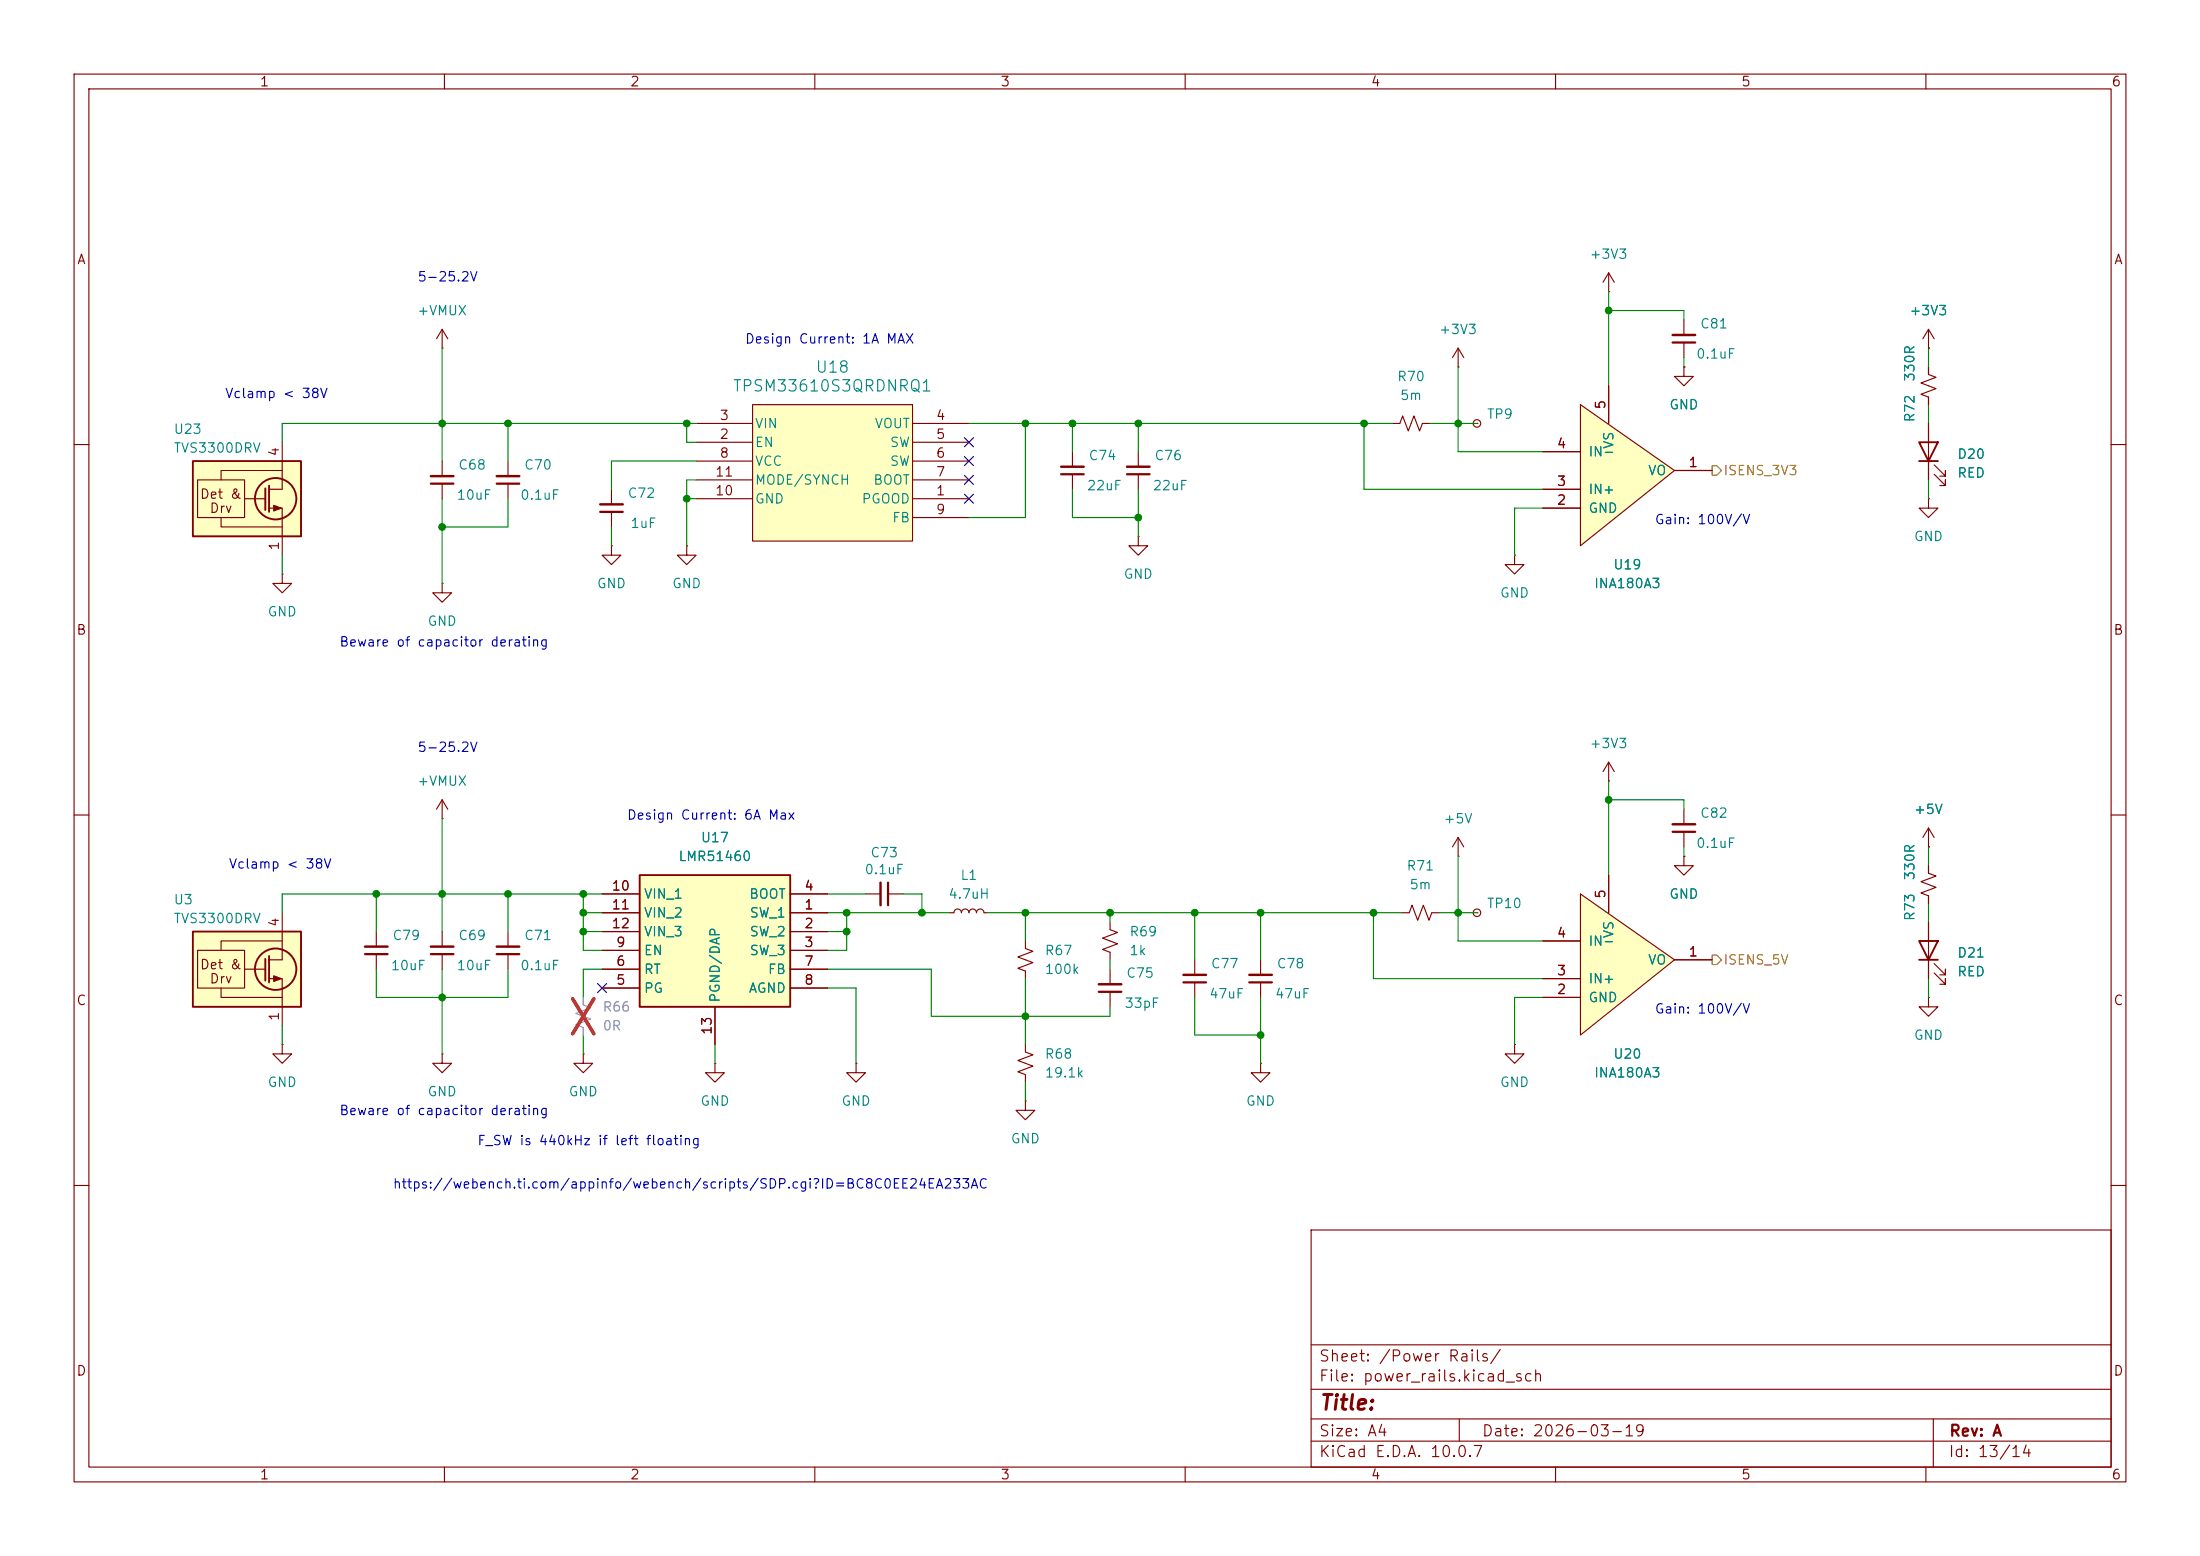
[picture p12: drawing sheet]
<svg xmlns="http://www.w3.org/2000/svg" width="297mm" height="210mm" viewBox="0 0 297 210" stroke-linecap="round" stroke-linejoin="round" font-family="sans-serif">
<g fill="none" stroke="#840000" stroke-width=".15">
<path d="M10 10h277v190h-277zM12 12h273v186h-273zM60 10v2M110 10v2M160 10v2M210 10v2M260 10v2M10 60h2M153.7 72.4v1.3h1.2l-1.2 1.2-1.3-1.2h1.3M153.7 72.4h.1M153.7 61v2M153.7 64v2"/>
<path d="M285 60h2M10 110h2M285 110h2M116.8 120.7h2.1M119.9 120.7h2M128.3 123.2h.5a.51 .51 0 0 1 .5-.5 .51 .51 0 0 1 .5 .5 .51 .51 0 0 1 .5-.5 .51 .51 0 0 1 .5 .5 .51 .51 0 0 1 .5-.5 .51 .51 0 0 1 .5 .5 .51 .51 0 0 1 .5-.5 .51 .51 0 0 1 .5 .5h.5M96.5 143.5v1.3h1.3l-1.3 1.3-1.3-1.3h1.3M96.5 143.5h.1M115.6 143.5v1.3h1.2l-1.2 1.3-1.3-1.3h1.3M115.6 143.5h.1M10 160h2M177 166h108v32h-108z"/>
<path d="M285 160h2M60 198v2M110 198v2M160 198v2M177 194.5h108M177 191.5h108M177 187.5h108M177 181.5h108M197 191.5v3M210 198v2M260 198v2M261 191.5v6.5"/>
</g>
<path d="M152.1 64h3.1M119.9 119.1v3.1" fill="none" stroke="#840000" stroke-width=".3"/>
<path d="M152.1 63h3.1M118.9 119.1v3.1" fill="none" stroke="#840000" stroke-width=".33"/>
<path d="M86.4 118.1h20.3v17.8h-20.3z" fill="#ffffc2"/>
<path d="M86.4 118.1h20.3v17.8h-20.3z" fill="none" stroke="#840000" stroke-width=".25"/>
<g fill="none" stroke="#840000" stroke-width=".15">
<path d="M82.5 73.7v1.2h1.3l-1.3 1.3-1.2-1.3h1.2M82.5 73.7h.1M82.5 66v2.1M82.5 69.1v2M92.7 73.7v1.2h1.3l-1.3 1.3-1.3-1.3h1.3M92.7 73.7h.1M81.3 123.2h5.1M81.3 125.7h5.1M81.3 128.3h5.1M81.3 120.7h5.1M81.3 133.4h5.1M81.3 130.8h5.1"/>
<path d="M96.5 135.9v5.1M106.7 123.2h5.1M106.7 125.7h5.1M106.7 128.3h5.1M106.7 120.7h5.1M106.7 133.4h5.1M106.7 130.8h5.1M170.2 143.5v1.3h1.2l-1.2 1.3-1.3-1.3h1.3M170.2 143.5h.1"/>
</g>
<path d="M81 69.1h3.1" fill="none" stroke="#840000" stroke-width=".3"/>
<path d="M81 68.1h3.1" fill="none" stroke="#840000" stroke-width=".33"/>
<path d="M101.6 54.6h21.6v18.4h-21.6z" fill="#ffffc2"/>
<g fill="none" stroke="#840000" stroke-width=".15">
<path d="M94 59.7h7.6M94 57.2h7.6M101.6 54.6h21.6v18.4h-21.6zM123.2 59.7h7.6M123.2 57.2h7.6M94 67.3h7.6M94 62.2h7.6M94 64.8h7.6M123.2 67.3h7.6M123.2 62.2h7.6M123.2 64.8h7.6M123.2 69.9h7.6"/>
<path d="M227.3 115.6v1.2h1.3l-1.3 1.3-1.2-1.3h1.2M227.3 115.6h.1M260.3 116.8v1.1l1.1 .3-2.1 .8 2.1 .8-2.1 .7 1 .4v1M260.3 114.3h.1M260.3 111.8v2.5M260.3 111.8l-.7 1.2M260.3 111.8l.8 1.2M138.4 127v1l1 .4-2 .8 2 .7-2 .8 1 .4v1M149.9 124.5v1l1 .4-2.1 .7 2.1 .8-2.1 .7 1.1 .4v1M149.9 130.8v2M149.9 133.9v2M161.3 129.5v2.1"/>
<path d="M161.3 132.6v2M170.2 129.5v2.1M170.2 132.6v2M189.2 123.2h1l.4-1 .8 2 .8-2 .7 2 .4-1h1M260.3 134.6v1.3h1.3l-1.3 1.3-1.2-1.3h1.2M260.3 134.6h.1M260.3 124.5v7.6M261.1 131.3l1.5 1.5v-.7v.7h-.7M261.1 130l1.5 1.6v-.8v.8h-.7M138.4 141v1l1 .4-2 .7 2 .8-2 .8 1 .3v1.1"/>
</g>
<path d="M259.1 127h2.5l-1.3 2.5zM259.1 129.5h2.5" fill="none" stroke="#840000" stroke-width=".25"/>
<path d="M148.3 133.9h3.1M159.8 132.6h3M168.7 132.6h3" fill="none" stroke="#840000" stroke-width=".3"/>
<path d="M148.3 132.8h3.1M159.8 131.6h3M168.7 131.6h3" fill="none" stroke="#840000" stroke-width=".33"/>
<path d="M213.4 120.7l12.7 8.8-12.7 10.2z" fill="#ffffc2"/>
<g fill="none" stroke="#840000" stroke-width=".15">
<path d="M59.7 47h.1M59.7 44.5l-.8 1.2M59.7 44.5l.8 1.2M59.7 44.5v2.5M196.8 115.6h.1M196.8 113l-.7 1.3M196.8 113l.8 1.3M196.8 113v2.6M217.2 118.1v5.1M227.3 109.2v2.1M227.3 112.3v2M208.3 134.6h5.1"/>
<path d="M208.3 132.1h5.1M208.3 127h5.1M213.4 120.7l12.7 8.8-12.7 10.2zM226.1 129.5h5M204.5 141v1.2h1.2l-1.2 1.3-1.3-1.3h1.3M204.5 141h.1"/>
</g>
<path d="M225.8 112.3h3.1" fill="none" stroke="#840000" stroke-width=".3"/>
<path d="M225.8 111.3h3.1" fill="none" stroke="#840000" stroke-width=".33"/>
<path d="M26 62.2h14.6v10.2h-14.6z" fill="#ffffc2"/>
<g fill="none" stroke="#840000" stroke-width=".15">
<path d="M38.1 59.7v6.3h-1.8M26.7 64.8h6.3v5.1h-6.3zM29.8 69.9v1.2h8.3M33 67.3h2.8M36.3 68.6h1.8v6.3M38.1 63.5h-8.3v1.3M199.4 123.2h.1M38.1 141v1.2h1.3l-1.3 1.3-1.3-1.3h1.3M38.1 141h.1"/>
<circle cx="199.4" cy="123.2" r=".51"/>
</g>
<g fill="none" stroke="#840000" stroke-width=".25">
<path d="M26 62.2h14.6v10.2h-14.6zM35.8 65.9v2.9M36.3 65.5v3.6"/>
<circle cx="37.2" cy="67.3" r="2.79"/>
</g>
<path d="M37 68.2l1 .4-1 .4z" fill="#840000" stroke="#840000" stroke-width=".15"/>
<path d="M26 125.7h14.6v10.2h-14.6z" fill="#ffffc2"/>
<g fill="none" stroke="#840000" stroke-width=".15">
<path d="M188 57.2h1l.4-1.1 .7 2.1 .8-2.1 .7 2.1 .4-1h1M196.8 49.5h.1M196.8 47l-.7 1.3M196.8 47l.8 1.3M196.8 47v2.5M199.4 57.2h.1M260.3 47h.1M260.3 49.5v1l1.1 .4-2.1 .8 2.1 .8-2.1 .7 1 .4v1M260.3 44.5l-.7 1.2M260.3 44.5l.8 1.2M260.3 44.5v2.5M260.3 57.2v7.6"/>
<path d="M38.1 77.5v1.2h1.3l-1.3 1.3-1.3-1.3h1.3M38.1 77.5h.1M59.7 78.7v1.3h1.3l-1.3 1.3-1.3-1.3h1.3M59.7 78.7h.1M59.7 62.2v2.1M59.7 65.3v2M68.6 62.2v2.1M68.6 65.3v2M144.8 61v2M144.8 64v2M204.5 74.9v1.3h1.2l-1.2 1.3-1.3-1.3h1.3M204.5 74.9h.1"/>
<path d="M260.3 67.3v1.3h1.3l-1.3 1.3-1.2-1.3h1.2M260.3 67.3h.1M261.1 64l1.5 1.5v-.7v.7h-.7M261.1 62.7l1.5 1.6v-.8v.8h-.7M59.7 110.5h.1M59.7 108v2.5M59.7 108l-.8 1.2M59.7 108l.8 1.2M217.2 105.4h.1M217.2 102.9l-.8 1.2M217.2 102.9l.7 1.2M217.2 102.9v2.5"/>
<path d="M26.7 128.3h6.3v5.1h-6.3zM29.8 133.4v1.2h8.3M33 130.8h2.8M36.3 132.1h1.8v6.3M38.1 127h-8.3v1.3M38.1 123.2v6.3h-1.8M50.8 125.7v2.1M50.8 128.8v2M59.7 125.7v2.1M59.7 128.8v2M68.6 125.7v2.1M68.6 128.8v2"/>
<path d="M59.7 142.2v1.3h1.3l-1.3 1.3-1.3-1.3h1.3M59.7 142.2h.1M78.7 142.2v1.3h1.3l-1.3 1.3-1.2-1.3h1.2M78.7 142.2h.1M138.4 148.6v1.3h1.3l-1.3 1.2-1.2-1.2h1.2M138.4 148.6h.1"/>
<circle cx="199.4" cy="57.2" r=".51"/>
</g>
<g fill="none" stroke="#840000" stroke-width=".25">
<path d="M259.1 59.7h2.5l-1.3 2.5zM259.1 62.2h2.5M26 125.7h14.6v10.2h-14.6zM35.8 129.4v2.9M36.3 129v3.6"/>
<circle cx="37.2" cy="130.8" r="2.79"/>
</g>
<path d="M37 131.7l1 .4-1 .4z" fill="#840000" stroke="#840000" stroke-width=".15"/>
<path d="M58.2 65.3h3M67.1 65.3h3M143.3 64h3M49.3 128.8h3M58.2 128.8h3M67.1 128.8h3" fill="none" stroke="#840000" stroke-width=".3"/>
<path d="M58.2 64.3h3M67.1 64.3h3M143.3 63h3M49.3 127.8h3M58.2 127.8h3M67.1 127.8h3" fill="none" stroke="#840000" stroke-width=".33"/>
<path d="M78.7 134.6v1l1.1 .4-2.1 .8 2.1 .7-2.1 .8 1 .4v1" fill="none" stroke="#a1a1a1" stroke-width=".15"/>
<path d="M77.3 134.8l2.9 4.7M80.2 134.8l-2.9 4.7" fill="none" stroke="#ff2626" stroke-width=".46"/>
<path d="M213.4 54.6l12.7 8.9-12.7 10.2z" fill="#ffffc2"/>
<g fill="none" stroke="#840000" stroke-width=".15">
<path d="M217.2 39.4h.1M217.2 36.8v2.6M217.2 36.8l-.8 1.3M217.2 36.8l.7 1.3M213.4 54.6l12.7 8.9-12.7 10.2zM217.2 52.1v5.1M227.3 49.5v1.3h1.3l-1.3 1.3-1.2-1.3h1.2M227.3 49.5h.1M227.3 43.2v2M227.3 46.2v2.1M260.3 47h.1M260.3 49.5v1"/>
<path d="M260.3 53.6v1M260.3 57.2v2.5M208.3 68.6h5.1M208.3 66h5.1M208.3 61h5.1M226.1 63.5h5M260.3 62.2v2.6M217.2 118.1v5.1M227.3 115.6h.1M260.3 114.3h.1M260.3 116.8v1.1M81.3 123.2h5.1"/>
<path d="M81.3 125.7h5.1M81.3 128.3h5.1M81.3 120.7h5.1M81.3 133.4h5.1M81.3 130.8h5.1M96.5 135.9v5.1M106.7 123.2h5.1M106.7 125.7h5.1M106.7 128.3h5.1M106.7 120.7h5.1M106.7 133.4h5.1M106.7 130.8h5.1"/>
<path d="M208.3 134.6h5.1M208.3 132.1h5.1M208.3 127h5.1M226.1 129.5h5M260.3 120.9v1M260.3 124.5v2.5M260.3 129.5v2.6"/>
</g>
<path d="M225.8 46.2h3.1" fill="none" stroke="#840000" stroke-width=".3"/>
<path d="M225.8 45.2h3.1" fill="none" stroke="#840000" stroke-width=".33"/>
<path d="M231.1 62.9h.7l.6 .6-.6 .6h-.7zM231.1 128.9h.7l.6 .6-.6 .7h-.7z" fill="none" stroke="#848400" stroke-width=".15"/>
<g fill="none" stroke="#008400" stroke-width=".15">
<path d="M217.2 39.4v12.7M59.7 47v15.2M68.6 57.2v5M92.7 57.2v2.5h1.3M94 57.2h-55.9v2.5M130.8 57.2h57.2M138.4 57.2v12.7h-7.6M144.8 57.2v3.8M153.7 57.2v3.8M184.1 57.2v8.8h24.2M193 57.2h6.4M196.8 49.5v11.5h11.5"/>
<path d="M217.2 41.9h10.1v1.3M227.3 48.3v1.2M260.3 47v2.5M260.3 54.6v2.6M38.1 74.9v2.6M59.7 67.3v11.4M68.6 67.3v3.8h-8.9M82.5 71.1v2.6M92.7 67.3h1.3M94 64.8h-1.3v8.9M94 62.2h-11.5v3.8M144.8 66v3.9h8.9"/>
<path d="M153.7 66v6.4M208.3 68.6h-3.8v6.3M260.3 64.8v2.5M59.7 110.5v15.2M196.8 115.6v11.4h11.5M217.2 108h10.1v1.2M217.2 105.4v12.7M227.3 114.3v1.3M260.3 114.3v2.5M38.1 138.4v2.6M50.8 130.8v3.8h17.8v-3.8M50.8 120.7v5"/>
<path d="M59.7 130.8v11.4M68.6 120.7v5M78.7 125.7h2.6M78.7 123.2h2.6M78.7 120.7v7.6h2.6M78.7 139.7v2.5M81.3 130.8h-2.6v3.8M81.3 120.7h-43.2v2.5M111.8 130.8h13.9v6.4h24.2v-1.3M111.8 133.4h3.8v10.1M111.8 125.7h2.5M111.8 120.7h5"/>
<path d="M111.8 123.2h16.5M114.3 123.2v5.1h-2.5M121.9 120.7h2.6v2.5M133.3 123.2h55.9M138.4 123.2v3.8M138.4 132.1v8.9M149.9 123.2v1.3M149.9 129.5v1.3M161.3 123.2v6.3M161.3 134.6v5.1h8.9M170.2 123.2v6.3M170.2 134.6v8.9"/>
<path d="M185.4 123.2v8.9h22.9M194.3 123.2h5.1M208.3 134.6h-3.8v6.4M260.3 121.9v2.6M260.3 132.1v2.5M96.5 141v2.5M138.4 146.1v2.5"/>
</g>
<path d="M130.2 59.1l1.2 1.2M131.4 59.1l-1.2 1.2M130.2 61.6l1.2 1.2M130.2 66.7l1.2 1.2M130.2 64.2l1.2 1.2M131.4 61.6l-1.2 1.2M131.4 66.7l-1.2 1.2M131.4 64.2l-1.2 1.2M80.7 132.7l1.2 1.3M81.9 132.7l-1.2 1.3" fill="none" stroke="#000084" stroke-width=".15"/>
<path d="M78.7 134.6v1M78.7 138.7v1" fill="none" stroke="#a1a1a1" stroke-width=".15"/>
<path d="M77.3 134.8l2.9 4.7M80.2 134.8l-2.9 4.7" fill="none" stroke="#ff2626" stroke-width=".46"/>
<g fill="#008400" stroke="#008400" stroke-width=".14">
<circle cx="170.2" cy="139.7" r=".46"/>
<circle cx="170.2" cy="123.2" r=".46"/>
<circle cx="138.4" cy="137.2" r=".46"/>
<circle cx="59.7" cy="57.2" r=".46"/>
<circle cx="50.8" cy="120.7" r=".46"/>
<circle cx="59.7" cy="120.7" r=".46"/>
<circle cx="68.6" cy="120.7" r=".46"/>
<circle cx="68.6" cy="57.2" r=".46"/>
<circle cx="59.7" cy="71.1" r=".46"/>
<circle cx="124.5" cy="123.2" r=".46"/>
<circle cx="138.4" cy="123.2" r=".46"/>
<circle cx="114.3" cy="123.2" r=".46"/>
<circle cx="114.3" cy="125.7" r=".46"/>
<circle cx="217.2" cy="41.9" r=".46"/>
<circle cx="217.2" cy="108" r=".46"/>
<circle cx="184.1" cy="57.2" r=".46"/>
<circle cx="196.8" cy="57.2" r=".46"/>
<circle cx="59.7" cy="134.6" r=".46"/>
<circle cx="78.7" cy="125.7" r=".46"/>
<circle cx="196.8" cy="123.2" r=".46"/>
<circle cx="185.4" cy="123.2" r=".46"/>
<circle cx="92.7" cy="57.2" r=".46"/>
<circle cx="92.7" cy="67.3" r=".46"/>
<circle cx="78.7" cy="120.7" r=".46"/>
<circle cx="78.7" cy="123.2" r=".46"/>
<circle cx="138.4" cy="57.2" r=".46"/>
<circle cx="161.3" cy="123.2" r=".46"/>
<circle cx="153.7" cy="69.9" r=".46"/>
<circle cx="149.9" cy="123.2" r=".46"/>
<circle cx="153.7" cy="57.2" r=".46"/>
<circle cx="144.8" cy="57.2" r=".46"/>
</g>
<text font-size="2" fill="#840000" x="178" y="190.8">Title:</text>
<g font-size="1.5" fill="#008484">
<text x="98.8" y="53.2">TPSM33610S3QRDNRQ1</text>
<text x="110" y="50.7">U18</text>
</g>
<g font-size="1.5" fill="#840000">
<text x="178" y="184.1">Sheet: /Power Rails/</text>
<text x="178" y="186.8">File: power_rails.kicad_sch</text>
<text x="178" y="197">KiCad E.D.A. 10.0.7</text>
<text x="178" y="194.2">Size: A4</text>
<text x="200" y="194.2">Date: 2026-03-19</text>
<text x="263" y="197">Id: 13/14</text>
<text x="263" y="194.2">Rev: A</text>
</g>
<g font-size="1.3" fill="#840000">
<text x="35" y="12">1</text>
<text x="85" y="12">2</text>
<text x="135" y="12">3</text>
<text x="185" y="12">4</text>
<text x="235" y="12">5</text>
<text x="285" y="12">6</text>
<text x="10.3" y="36">A</text>
<text x="285.3" y="36">A</text>
<text x="97.1" y="59.6">2</text>
<text x="97.1" y="57">3</text>
<text x="126.3" y="57">4</text>
<text x="126.3" y="59.6">5</text>
<text x="217" y="55.3" transform="rotate(-90 217 55.3)">5</text>
<text x="38" y="61.7" transform="rotate(-90 38 61.7)">4</text>
<text x="96.5" y="64.6">11</text>
<text x="97.1" y="62.1">8</text>
<text x="126.3" y="62.1">6</text>
<text x="126.3" y="64.6">7</text>
<text x="210.1" y="65.9">3</text>
<text x="210.1" y="60.8">4</text>
<text x="227.9" y="63.4">1</text>
<text x="26.9" y="67.6">Det &amp;</text>
<text x="28.2" y="69.5">Drv</text>
<text x="96.5" y="67.2">10</text>
<text x="126.3" y="67.2">1</text>
<text x="126.3" y="69.7">9</text>
<text x="210.1" y="68.4">2</text>
<text x="38" y="74.4" transform="rotate(-90 38 74.4)">1</text>
<text x="10.2" y="86">B</text>
<text x="285.2" y="86">B</text>
<text x="38" y="125.2" transform="rotate(-90 38 125.2)">4</text>
<text x="82.5" y="120.5">10</text>
<text x="82.5" y="123.1">11</text>
<text x="82.5" y="125.6">12</text>
<text x="108.5" y="123.1">1</text>
<text x="108.5" y="125.6">2</text>
<text x="108.5" y="120.5">4</text>
<text x="217" y="121.4" transform="rotate(-90 217 121.4)">5</text>
<text x="26.9" y="131.1">Det &amp;</text>
<text x="83.1" y="130.7">6</text>
<text x="83.1" y="128.1">9</text>
<text x="108.5" y="128.1">3</text>
<text x="108.5" y="130.7">7</text>
<text x="210.1" y="131.9">3</text>
<text x="210.1" y="126.9">4</text>
<text x="227.9" y="129.4">1</text>
<text x="10.2" y="136">C</text>
<text x="28.2" y="133">Drv</text>
<text x="38" y="137.9" transform="rotate(-90 38 137.9)">1</text>
<text x="83.1" y="133.2">5</text>
<text x="108.5" y="133.2">8</text>
<text x="210.1" y="134.5">2</text>
<text x="285.2" y="136">C</text>
<text x="96.4" y="139.8" transform="rotate(-90 96.4 139.8)">13</text>
<text x="10.2" y="186">D</text>
<text x="285.2" y="186">D</text>
<text x="35" y="200">1</text>
<text x="85" y="200">2</text>
<text x="135" y="200">3</text>
<text x="185" y="200">4</text>
<text x="235" y="200">5</text>
<text x="285" y="200">6</text>
</g>
<g font-size="1.3" fill="#008484">
<text x="214.5" y="35.3">+3V3</text>
<text x="56.2" y="42.9">+VMUX</text>
<text x="194.2" y="45.4">+3V3</text>
<text x="229.4" y="44.7">C81</text>
<text x="257.7" y="42.9">+3V3</text>
<text x="188.5" y="51.8">R70</text>
<text x="228.9" y="48.7">0.1uF</text>
<text x="258.8" y="51.6" transform="rotate(-90 258.8 51.6)">330R</text>
<text x="23.4" y="58.9">U23</text>
<text x="101.8" y="58.1">VIN</text>
<text x="118" y="58.1">VOUT</text>
<text x="188.9" y="54.3">5m</text>
<text x="200.6" y="56.8">TP9</text>
<text x="225.3" y="55.6">GND</text>
<text x="258.8" y="57.1" transform="rotate(-90 258.8 57.1)">R72</text>
<text x="23.4" y="61.4">TVS3300DRV</text>
<text x="61.8" y="63.7">C68</text>
<text x="70.7" y="63.7">C70</text>
<text x="101.8" y="60.7">EN</text>
<text x="101.8" y="63.2">VCC</text>
<text x="101.8" y="65.7">MODE/SYNCH</text>
<text x="117.8" y="65.7">BOOT</text>
<text x="120" y="60.7">SW</text>
<text x="120" y="63.2">SW</text>
<text x="146.9" y="62.4">C74</text>
<text x="155.8" y="62.4">C76</text>
<text x="214.3" y="61.9">IN-</text>
<text x="218.1" y="60.7" transform="rotate(-90 218.1 60.7)">VS</text>
<text x="222.4" y="64.5">VO</text>
<text x="264.1" y="62.2">D20</text>
<text x="264.1" y="64.8">RED</text>
<text x="61.6" y="67.8">10uF</text>
<text x="70.1" y="67.8">0.1uF</text>
<text x="84.6" y="67.5">C72</text>
<text x="85" y="71.6">1uF</text>
<text x="101.8" y="68.3">GND</text>
<text x="116.2" y="68.3">PGOOD</text>
<text x="120.4" y="70.8">FB</text>
<text x="146.6" y="66.5">22uF</text>
<text x="155.5" y="66.5">22uF</text>
<text x="214.3" y="69.5">GND</text>
<text x="214.3" y="67">IN+</text>
<text x="217.7" y="77.2">U19</text>
<text x="258.3" y="73.4">GND</text>
<text x="36" y="83.5">GND</text>
<text x="80.5" y="79.7">GND</text>
<text x="90.6" y="79.7">GND</text>
<text x="151.6" y="78.4">GND</text>
<text x="202.4" y="81">GND</text>
<text x="215.1" y="79.7">INA180A3</text>
<text x="57.6" y="84.8">GND</text>
<text x="214.5" y="101.3">+3V3</text>
<text x="56.2" y="106.4">+VMUX</text>
<text x="94.5" y="114">U17</text>
<text x="194.8" y="111.5">+5V</text>
<text x="229.4" y="110.7">C82</text>
<text x="258.3" y="110.2">+5V</text>
<text x="91.5" y="116.5">LMR51460</text>
<text x="116.6" y="118.3">0.1uF</text>
<text x="117.4" y="116">C73</text>
<text x="129.6" y="119.1">L1</text>
<text x="189.8" y="117.8">R71</text>
<text x="228.9" y="114.8">0.1uF</text>
<text x="258.8" y="118.9" transform="rotate(-90 258.8 118.9)">330R</text>
<text x="23.4" y="122.4">U3</text>
<text x="23.4" y="124.9">TVS3300DRV</text>
<text x="86.8" y="121.6">VIN_1</text>
<text x="86.8" y="124.2">VIN_2</text>
<text x="101" y="121.6">BOOT</text>
<text x="101.1" y="124.2">SW_1</text>
<text x="127.9" y="121.6">4.7uH</text>
<text x="190.2" y="120.3">5m</text>
<text x="200.6" y="122.9">TP10</text>
<text x="225.3" y="121.6">GND</text>
<text x="258.8" y="124.4" transform="rotate(-90 258.8 124.4)">R73</text>
<text x="52.7" y="131.3">10uF</text>
<text x="52.9" y="127.2">C79</text>
<text x="61.6" y="131.3">10uF</text>
<text x="61.8" y="127.2">C69</text>
<text x="70.1" y="131.3">0.1uF</text>
<text x="70.7" y="127.2">C71</text>
<text x="86.8" y="131.8">RT</text>
<text x="86.8" y="129.2">EN</text>
<text x="86.8" y="126.7">VIN_3</text>
<text x="101.1" y="126.7">SW_2</text>
<text x="101.1" y="129.2">SW_3</text>
<text x="103.6" y="131.8">FB</text>
<text x="141" y="129.2">R67</text>
<text x="141" y="131.8">100k</text>
<text x="152.4" y="126.7">R69</text>
<text x="152.4" y="129.2">1k</text>
<text x="163.4" y="131">C77</text>
<text x="172.3" y="131">C78</text>
<text x="214.3" y="128">IN-</text>
<text x="218.1" y="126.7" transform="rotate(-90 218.1 126.7)">VS</text>
<text x="222.4" y="130.5">VO</text>
<text x="264.1" y="129.6">D21</text>
<text x="86.8" y="134.3">PG</text>
<text x="97.5" y="135.4" transform="rotate(-90 97.5 135.4)">PGND/DAP</text>
<text x="101" y="134.3">AGND</text>
<text x="151.7" y="136.3">33pF</text>
<text x="152" y="132.3">C75</text>
<text x="163.2" y="135.1">47uF</text>
<text x="172" y="135.1">47uF</text>
<text x="214.3" y="135.6">GND</text>
<text x="214.3" y="133">IN+</text>
<text x="264.1" y="132.1">RED</text>
<text x="141" y="143.2">R68</text>
<text x="217.7" y="143.2">U20</text>
<text x="258.3" y="140.7">GND</text>
<text x="36" y="147">GND</text>
<text x="57.6" y="148.3">GND</text>
<text x="76.7" y="148.3">GND</text>
<text x="94.5" y="149.6">GND</text>
<text x="113.5" y="149.6">GND</text>
<text x="141" y="145.7">19.1k</text>
<text x="168.1" y="149.6">GND</text>
<text x="202.4" y="147">GND</text>
<text x="215.1" y="145.7">INA180A3</text>
<text x="136.4" y="154.6">GND</text>
</g>
<g font-size="1.3" fill="#0000c2">
<text x="56.3" y="38.3">5-25.2V</text>
<text x="100.5" y="46.7">Design Current: 1A MAX</text>
<text x="30.3" y="54.1">Vclamp &lt; 38V</text>
<text x="223.3" y="71.1">Gain: 100V/V</text>
<text x="45.7" y="87.6">Beware of capacitor derating</text>
<text x="56.3" y="101.8">5-25.2V</text>
<text x="84.5" y="110.9">Design Current: 6A Max</text>
<text x="30.8" y="117.6">Vclamp &lt; 38V</text>
<text x="223.3" y="137.1">Gain: 100V/V</text>
<text x="45.7" y="150.8">Beware of capacitor derating</text>
<text x="64.3" y="154.9">F_SW is 440kHz if left floating</text>
<text x="52.9" y="160.7">https://webench.ti.com/appinfo/webench/scripts/SDP.cgi?ID=BC8C0EE24EA233AC</text>
</g>
<g font-size="1.3" fill="#848400">
<text x="232.6" y="64.5">ISENS_3V3</text>
<text x="232.6" y="130.5">ISENS_5V</text>
</g>
<g font-size="1.3" fill="#a1a1a1">
<text x="81.3" y="136.9">R66</text>
<text x="81.3" y="139.4">0R</text>
</g>
</svg>
